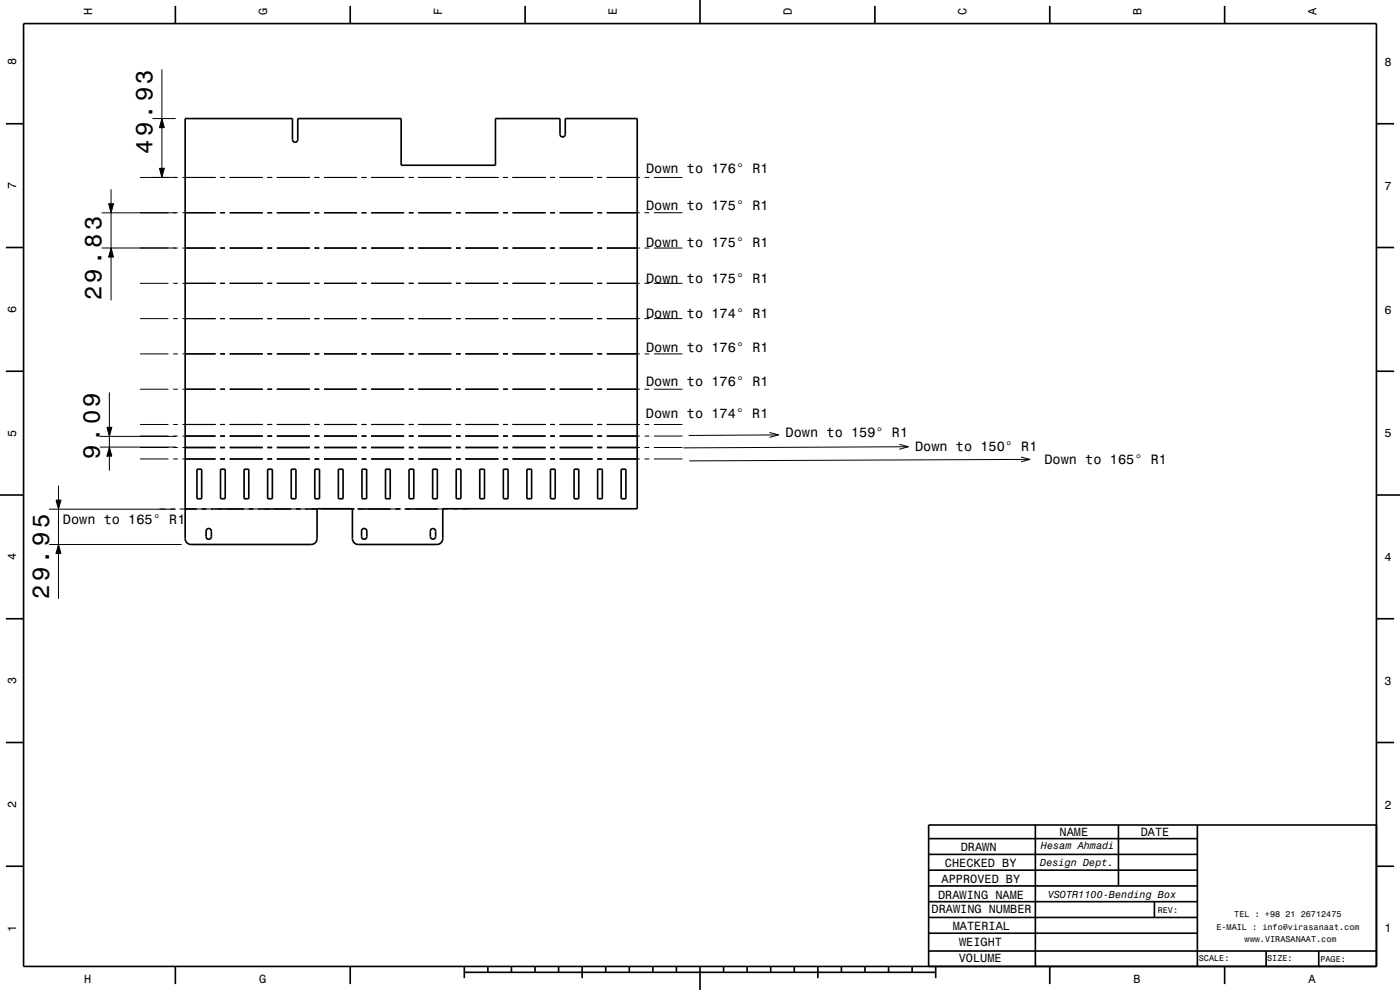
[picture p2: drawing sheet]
<svg xmlns="http://www.w3.org/2000/svg" width="297mm" height="210mm" viewBox="0 0 297 210" stroke-linecap="round" stroke-linejoin="round" font-family="sans-serif">
<g fill="none" stroke="#000" stroke-width=".21">
<path d="M34.3 14.7v10.4M29.7 37.6h8M32.3 25.1h5M33.8 35.7h1.1l-.6 1.9zM34.3 25.1l.6 2h-1.1zM34.3 27.1v8.6M38.7 37.6h7M46.7 37.6h1M48.7 37.6h7M56.7 37.6h1M58.7 37.6h7M66.7 37.6h1"/>
<path d="M68.7 37.6h7M76.7 37.6h1M78.7 37.6h7M86.7 37.6h1M88.7 37.6h7M96.7 37.6h1M98.7 37.6h7M106.7 37.6h1M108.7 37.6h7M116.7 37.6h1M118.7 37.6h7M126.7 37.6h1"/>
<path d="M128.7 37.6h7M136.7 37.6h1M138.7 37.6h6.1M21.6 52.6h16.1M23 43.2h1.1l-.5 1.9zM23.6 52.6l.5 1.9h-1.1zM23.6 40.1v3.1M23.6 45.1v7.5M23.6 54.5v9.2M37.7 45.1h-16.1M38.7 52.6h7M38.7 45.1h7"/>
<path d="M46.7 52.6h1M46.7 45.1h1M48.7 52.6h7M48.7 45.1h7M56.7 52.6h1M56.7 45.1h1M58.7 52.6h7M58.7 45.1h7M66.7 52.6h1M66.7 45.1h1M68.7 52.6h7M68.7 45.1h7"/>
<path d="M76.7 52.6h1M76.7 45.1h1M78.7 52.6h7M78.7 45.1h7M86.7 52.6h1M86.7 45.1h1M88.7 52.6h7M88.7 45.1h7M96.7 52.6h1M96.7 45.1h1M98.7 52.6h7M98.7 45.1h7"/>
<path d="M106.7 52.6h1M106.7 45.1h1M108.7 52.6h7M108.7 45.1h7M116.7 52.6h1M116.7 45.1h1M118.7 52.6h7M118.7 45.1h7M126.7 52.6h1M126.7 45.1h1M128.7 52.6h7M128.7 45.1h7"/>
<path d="M136.7 52.6h1M136.7 45.1h1M138.7 52.6h6.1M138.7 45.1h6.1M29.7 75.1h6M29.7 67.6h6M29.7 60.1h6M36.7 75.1h1M36.7 67.6h1M36.7 60.1h1M38.7 75.1h7M38.7 67.6h7"/>
<path d="M38.7 60.1h7M39.3 75.1h6.4M39.3 67.6h6.4M39.3 60.1h6.4M46.7 75.1h1M46.7 67.6h1M46.7 60.1h1M48.7 75.1h7M48.7 67.6h7M48.7 60.1h7M56.7 75.1h1M56.7 67.6h1"/>
<path d="M56.7 60.1h1M58.7 75.1h7M58.7 67.6h7M58.7 60.1h7M66.7 75.1h1M66.7 67.6h1M66.7 60.1h1M68.7 75.1h7M68.7 67.6h7M68.7 60.1h7M76.7 75.1h1M76.7 67.6h1"/>
<path d="M76.7 60.1h1M78.7 75.1h7M78.7 67.6h7M78.7 60.1h7M86.7 75.1h1M86.7 67.6h1M86.7 60.1h1M88.7 75.1h7M88.7 67.6h7M88.7 60.1h7M96.7 75.1h1M96.7 67.6h1"/>
<path d="M96.7 60.1h1M98.7 75.1h7M98.7 67.6h7M98.7 60.1h7M106.7 75.1h1M106.7 67.6h1M106.7 60.1h1M108.7 75.1h7M108.7 67.6h7M108.7 60.1h7M116.7 75.1h1M116.7 67.6h1"/>
<path d="M116.7 60.1h1M118.7 75.1h7M118.7 67.6h7M118.7 60.1h7M126.7 75.1h1M126.7 67.6h1M126.7 60.1h1M128.7 75.1h6.5M128.7 75.1h7M128.7 67.6h6.5M128.7 67.6h7M128.7 60.1h6.5"/>
<path d="M128.7 60.1h7M136.7 75.1h1M136.7 67.6h1M136.7 60.1h1M138.7 75.1h6.1M138.7 67.6h6.1M138.7 60.1h6.1M21.2 94.8h16.1M21.2 92.6h16.1M22.7 90.6h1l-.5 2zM23.2 94.8l.5 2h-1zM23.2 83.2v7.4"/>
<path d="M23.2 92.6v2.2M23.2 96.8v3M29.7 97.4h6M29.7 90h6M29.7 82.6h6M29.7 94.9h6M29.7 92.5h6M36.7 97.4h1M36.7 90h1M36.7 82.6h1M36.7 94.9h1M36.7 92.5h1"/>
<path d="M38.7 97.4h7M38.7 90h7M38.7 82.6h7M38.7 94.9h7M38.7 92.5h7M39.3 94.8h6.4M39.3 92.6h6.4M39.3 97.3h6.4M39.3 95h6.4M39.3 92.4h6.4M39.3 90h6.4M39.3 82.5h6.4"/>
<path d="M46.7 94.8h1M46.7 92.6h1M46.7 97.4h1M46.7 97.3h1M46.7 95h1M46.7 92.4h1M46.7 90h1M46.7 82.6h1M46.7 82.5h1M46.7 94.9h1M46.7 92.5h1M48.7 94.8h7"/>
<path d="M48.7 92.6h7M48.7 97.4h7M48.7 97.3h7M48.7 95h7M48.7 92.4h7M48.7 90h7M48.7 82.6h7M48.7 82.5h7M48.7 94.9h7M48.7 92.5h7M56.7 94.8h1M56.7 92.6h1"/>
<path d="M56.7 97.4h1M56.7 97.3h1M56.7 95h1M56.7 92.4h1M56.7 90h1M56.7 82.6h1M56.7 82.5h1M56.7 94.9h1M56.7 92.5h1M58.7 94.8h7M58.7 92.6h7M58.7 97.4h7"/>
<path d="M58.7 97.3h7M58.7 95h7M58.7 92.4h7M58.7 90h7M58.7 82.6h7M58.7 82.5h7M58.7 94.9h7M58.7 92.5h7M66.7 94.8h1M66.7 92.6h1M66.7 97.4h1M66.7 97.3h1"/>
<path d="M66.7 95h1M66.7 92.4h1M66.7 90h1M66.7 82.6h1M66.7 82.5h1M66.7 94.9h1M66.7 92.5h1M68.7 94.8h7M68.7 92.6h7M68.7 97.4h7M68.7 97.3h7M68.7 95h7"/>
<path d="M68.7 92.4h7M68.7 90h7M68.7 82.6h7M68.7 82.5h7M68.7 94.9h7M68.7 92.5h7M76.7 94.8h1M76.7 92.6h1M76.7 97.4h1M76.7 97.3h1M76.7 95h1M76.7 92.4h1"/>
<path d="M76.7 90h1M76.7 82.6h1M76.7 82.5h1M76.7 94.9h1M76.7 92.5h1M78.7 94.8h7M78.7 92.6h7M78.7 97.4h7M78.7 97.3h7M78.7 95h7M78.7 92.4h7M78.7 90h7"/>
<path d="M78.7 82.6h7M78.7 82.5h7M78.7 94.9h7M78.7 92.5h7M86.7 94.8h1M86.7 92.6h1M86.7 97.4h1M86.7 97.3h1M86.7 95h1M86.7 92.4h1M86.7 90h1M86.7 82.6h1"/>
<path d="M86.7 82.5h1M86.7 94.9h1M86.7 92.5h1M88.7 94.8h7M88.7 92.6h7M88.7 97.4h7M88.7 97.3h7M88.7 95h7M88.7 92.4h7M88.7 90h7M88.7 82.6h7M88.7 82.5h7"/>
<path d="M88.7 94.9h7M88.7 92.5h7M96.7 94.8h1M96.7 92.6h1M96.7 97.4h1M96.7 97.3h1M96.7 95h1M96.7 92.4h1M96.7 90h1M96.7 82.6h1M96.7 82.5h1M96.7 94.9h1"/>
<path d="M96.7 92.5h1M98.7 94.8h7M98.7 92.6h7M98.7 97.4h7M98.7 97.3h7M98.7 95h7M98.7 92.4h7M98.7 90h7M98.7 82.6h7M98.7 82.5h7M98.7 94.9h7M98.7 92.5h7"/>
<path d="M106.7 94.8h1M106.7 92.6h1M106.7 97.4h1M106.7 97.3h1M106.7 95h1M106.7 92.4h1M106.7 90h1M106.7 82.6h1M106.7 82.5h1M106.7 94.9h1M106.7 92.5h1M108.7 94.8h7"/>
<path d="M108.7 92.6h7M108.7 97.4h7M108.7 97.3h7M108.7 95h7M108.7 92.4h7M108.7 90h7M108.7 82.6h7M108.7 82.5h7M108.7 94.9h7M108.7 92.5h7M116.7 94.8h1M116.7 92.6h1"/>
<path d="M116.7 97.4h1M116.7 97.3h1M116.7 95h1M116.7 92.4h1M116.7 90h1M116.7 82.6h1M116.7 82.5h1M116.7 94.9h1M116.7 92.5h1M118.7 94.8h7M118.7 92.6h7M118.7 97.4h7"/>
<path d="M118.7 97.3h7M118.7 95h7M118.7 92.4h7M118.7 90h7M118.7 82.6h7M118.7 82.5h7M118.7 94.9h7M118.7 92.5h7M126.7 94.8h1M126.7 92.6h1M126.7 97.4h1M126.7 97.3h1"/>
<path d="M126.7 95h1M126.7 92.4h1M126.7 90h1M126.7 82.6h1M126.7 82.5h1M126.7 94.9h1M126.7 92.5h1M128.7 94.8h6.5M128.7 92.6h6.5M128.7 97.3h6.5M128.7 95h6.5M128.7 92.4h6.5"/>
<path d="M128.7 90h6.5M128.7 82.5h6.5M128.7 94.9h7M128.7 92.5h7M135.7 97.4h-7M135.7 90l-7 .1M135.7 82.6h-7M136.7 97.4h1M136.7 90h1M136.7 82.6h1M136.7 94.9h1M136.7 92.5h1"/>
<path d="M138.7 97.4h6.1M138.7 90h6.1M138.7 82.6h6.1M138.7 94.9h6.1M138.7 92.5h6.1M163.2 91.7l2 .6-2 .5M165.2 92.3l-19.1 .1M190.8 94.3l1.9 .5-1.9 .5M192.7 94.8l-47.7 .2M216.6 96.9l1.9 .5-1.9 .6M218.5 97.4l-72.3 .4M10.4 115.5h28.1"/>
<path d="M10.4 108h26.9M11.9 106.1h1l-.5 1.9zM12.4 115.5l.5 1.9h-1zM12.4 103v3.1M12.4 108v7.5M12.4 117.4v9.6M33.8 108h1.3M36.1 108h1M38.1 108h7M39.3 108h2.5M39.3 107.9h2.5M42.8 108h1"/>
<path d="M42.8 107.9h1M44.8 108h7M44.8 107.9h7M46.1 108h1M48.1 108h7M52.8 108h1M52.8 107.9h1M54.8 108h7M54.8 107.9h7M56.1 108h1M58.1 108h7M62.8 108h1"/>
<path d="M62.8 107.9h1M64.8 108h2.5M64.8 107.9h2.5M66.1 108h1M68.1 108h7M74.8 108h.4M74.8 107.9h.4M75.8 108h7M75.8 107.9h7M76.1 108h1M78.1 108h7M83.8 108h1"/>
<path d="M83.8 107.9h1M85.8 108h7M85.8 107.9h7M86.1 108h1M88.1 108h7M93.8 108h.1M93.8 107.9h.1M96.1 108h1M98.1 108h1.3"/>
</g>
<g fill="none" stroke="#000" stroke-width=".35">
<path d="M5 5h287v200h-287zM37.2 1.3v3.7M74.3 1.3v3.7M111.4 1.3v3.7M148.5 0v5M185.6 1.3v3.7M222.7 1.3v3.7M259.8 1.3v3.7M1.2 26.3h3.8M39.3 25.1h22.7v4.5a.56 .56 0 0 0 .6 .6 .56 .56 0 0 0 .6-.6v-4.5h21.9v10h20v-10h13.7v3.4a.56 .56 0 0 0 .6 .6 .56 .56 0 0 0 .5-.6v-3.4h15.3v82.8h-41.3v6.3a1.25 1.25 0 0 1-1.2 1.3h-16.7a1.25 1.25 0 0 1-1.2-1.3v-6.3h-7.5v6.3a1.25 1.25 0 0 1-1.3 1.3h-25.5a1.24 1.24 0 0 1-1.2-1.3zM292 26.3h3.8M1.2 52.5h3.8"/>
<path d="M292 52.5h3.8M1.2 78.8h3.8M292 78.8h3.8M41.8 99.5h1v6.3h-1zM46.8 99.5h1v6.3h-1zM51.8 99.5h1v6.3h-1zM56.8 99.5h1v6.3h-1zM61.8 99.5h1v6.3h-1zM66.8 99.5h1v6.3h-1zM71.8 99.5h1v6.3h-1zM76.8 99.5h1v6.3h-1zM81.8 99.5h1v6.3h-1z"/>
<path d="M86.8 99.5h1v6.3h-1zM91.8 99.5h1v6.3h-1zM96.8 99.5h1v6.3h-1zM101.8 99.5h1v6.3h-1zM106.8 99.5h1v6.3h-1zM111.8 99.5h1v6.3h-1zM116.8 99.5h1v6.3h-1zM121.8 99.5h1v6.3h-1zM126.8 99.5h1v6.3h-1zM131.8 99.5h1v6.3h-1zM0 105h5M39.1 108h.7"/>
<path d="M44 112.2a.56 .56 0 0 1 .8 .5v1.1a.56 .56 0 0 1-.5 .6 .56 .56 0 0 1-.6-.6v-1.2zM76.9 112.2a.56 .56 0 0 1 .9 .5v1.1a.56 .56 0 0 1-.5 .6 .56 .56 0 0 1-.6-.6v-1.2zM91.5 112.2a.56 .56 0 0 1 .9 .5v1.1a.56 .56 0 0 1-.5 .6 .56 .56 0 0 1-.6-.6v-1.2zM292 105h5M1.2 131.3h3.8M292 131.3h3.8M1.2 157.5h3.8M292 157.5h3.8M197 177.9h57M219.6 174.9v30M237.3 175v12.9M254 175v30"/>
<path d="M292 175h-95v30M1.2 183.8h3.8M197 181.2h57M197 184.6h57M197 187.9h57M197 191.3h57M197 194.6h57M197 198h57M244.9 191.3v3.3M292 183.8h3.8M37.2 205v3.8M74.3 205v3.8"/>
<path d="M98.5 206.3h100M98.5 205v2.5M103.5 205v1.3M108.5 205v1.3M113.5 205v1.3M118.5 205v1.3M123.5 205v2.5M128.5 205v1.3M133.5 205v1.3M138.5 205v1.3M143.5 205v1.3M148.5 205v5"/>
<path d="M153.5 205v1.3M158.5 205v1.3M163.5 205v1.3M168.5 205v1.3M173.5 205v2.5M178.5 205v1.3M183.5 205v1.3M188.5 205v1.3M193.5 205v1.3M197 201.7h95M198.5 205v2.5M222.7 205v3.8"/>
<path d="M259.8 205v3.8M268.6 201.7v3.3M279.8 201.8v3.2"/>
</g>
<g fill="#000">
<path d="M33.8 35.7h1.1l-.6 1.9z" fill-rule="evenodd"/>
<path d="M34.3 25.1l.6 2h-1.1z" fill-rule="evenodd"/>
<path d="M23 43.2h1.1l-.5 1.9z" fill-rule="evenodd"/>
<path d="M23.6 52.6l.5 1.9h-1.1z" fill-rule="evenodd"/>
<path d="M22.7 90.6h1l-.5 2z" fill-rule="evenodd"/>
<path d="M23.2 94.8l.5 2h-1z" fill-rule="evenodd"/>
<path d="M11.9 106.1h1l-.5 1.9z" fill-rule="evenodd"/>
<path d="M12.4 115.5l.5 1.9h-1z" fill-rule="evenodd"/>
</g>
<g font-size="5">
<text x="32.3" y="32.7" transform="rotate(-90 32.3 32.7)">49.93</text>
<text x="21.6" y="63.7" transform="rotate(-90 21.6 63.7)">29.83</text>
<text x="21.2" y="97.5" transform="rotate(-90 21.2 97.5)">9.09</text>
<text x="10.4" y="127" transform="rotate(-90 10.4 127)">29.95</text>
</g>
<g font-size="2.9">
<text x="137.1" y="36.8">Down to 176° R1</text>
<text x="137.1" y="44.5">Down to 175° R1</text>
<text x="137.1" y="52.3">Down to 175° R1</text>
<text x="137.1" y="60.1">Down to 175° R1</text>
<text x="137.1" y="67.4">Down to 174° R1</text>
<text x="137.1" y="74.7">Down to 176° R1</text>
<text x="137.1" y="81.9">Down to 176° R1</text>
<text x="137" y="88.7">Down to 174° R1</text>
<text x="166.7" y="92.8">Down to 159° R1</text>
<text x="194.1" y="95.6">Down to 150° R1</text>
<text x="221.6" y="98.5">Down to 165° R1</text>
<text x="13.3" y="111.1">Down to 165° R1</text>
</g>
<g font-size="2.5">
<text x="19.6" y="3.3" transform="rotate(-90 19.6 3.3)">H</text>
<text x="56.7" y="3.3" transform="rotate(-90 56.7 3.3)">G</text>
<text x="93.8" y="3.3" transform="rotate(-90 93.8 3.3)">F</text>
<text x="130.9" y="3.3" transform="rotate(-90 130.9 3.3)">E</text>
<text x="168" y="3.3" transform="rotate(-90 168 3.3)">D</text>
<text x="205.1" y="3.3" transform="rotate(-90 205.1 3.3)">C</text>
<text x="242.2" y="3.3" transform="rotate(-90 242.2 3.3)">B</text>
<text x="279.3" y="3.3" transform="rotate(-90 279.3 3.3)">A</text>
<text x="3.4" y="13.9" transform="rotate(-90 3.4 13.9)">8</text>
<text x="293.7" y="14">8</text>
<text x="3.4" y="40.1" transform="rotate(-90 3.4 40.1)">7</text>
<text x="293.7" y="40.3">7</text>
<text x="3.4" y="66.4" transform="rotate(-90 3.4 66.4)">6</text>
<text x="293.7" y="66.5">6</text>
<text x="3.4" y="92.6" transform="rotate(-90 3.4 92.6)">5</text>
<text x="293.7" y="92.8">5</text>
<text x="3.4" y="118.9" transform="rotate(-90 3.4 118.9)">4</text>
<text x="293.7" y="119">4</text>
<text x="3.4" y="145.1" transform="rotate(-90 3.4 145.1)">3</text>
<text x="293.7" y="145.3">3</text>
<text x="3.4" y="171.4" transform="rotate(-90 3.4 171.4)">2</text>
<text x="293.7" y="171.5">2</text>
<text x="224.8" y="177.3">NAME</text>
<text x="242" y="177.3">DATE</text>
<text x="200.5" y="183.9">CHECKED BY</text>
<text x="203.8" y="180.5">DRAWN</text>
<text x="199" y="190.6">DRAWING NAME</text>
<text x="199.7" y="187.2">APPROVED BY</text>
<text x="3.4" y="197.6" transform="rotate(-90 3.4 197.6)">1</text>
<text x="197.6" y="193.8">DRAWING NUMBER</text>
<text x="202.1" y="197.2">MATERIAL</text>
<text x="293.7" y="197.8">1</text>
<text x="203.5" y="200.6">WEIGHT</text>
<text x="17.9" y="208.4">H</text>
<text x="55" y="208.4">G</text>
<text x="203.4" y="204.1">VOLUME</text>
<text x="240.5" y="208.4">B</text>
<text x="277.6" y="208.4">A</text>
</g>
<g font-size="2.2">
<text x="220.7" y="183.6">Design Dept.</text>
<text x="220.8" y="180.2">Hesam Ahmadi</text>
<text x="222.3" y="190.4">VSOTR1100-Bending Box</text>
</g>
<g font-size="1.8">
<text x="245.6" y="193.6">REV:</text>
<text x="258" y="197.2">E-MAIL : info@virasanaat.com</text>
<text x="261.8" y="194.6">TEL : +98 21 26712475</text>
<text x="254.3" y="203.9">SCALE:</text>
<text x="264" y="199.9">www.VIRASANAAT.com</text>
<text x="268.8" y="203.9">SIZE:</text>
<text x="280.1" y="204">PAGE:</text>
</g>
</svg>
